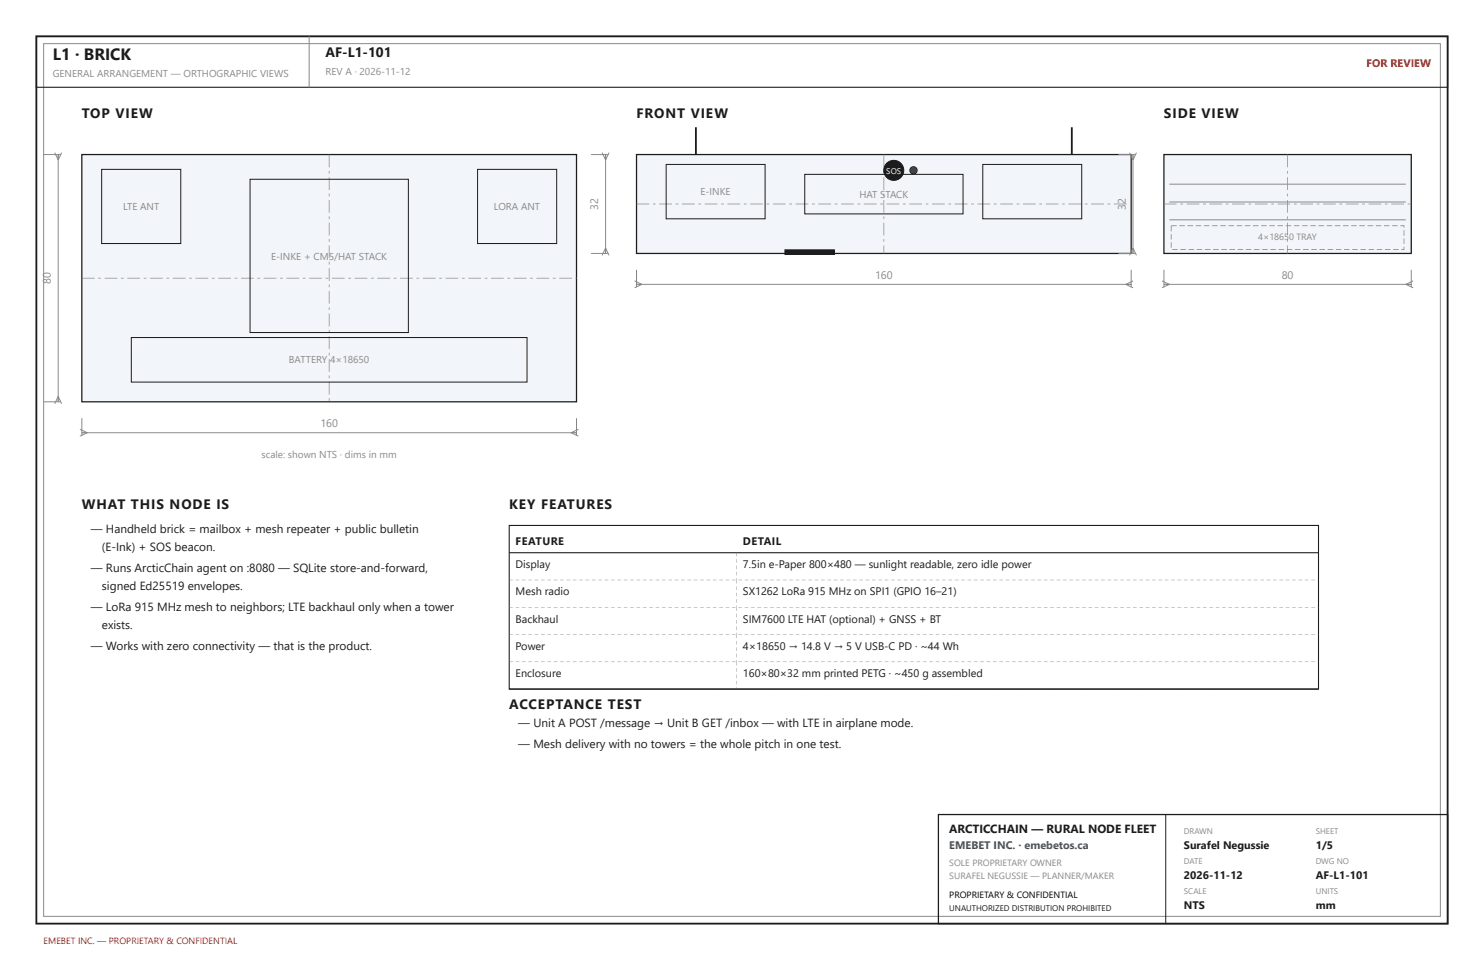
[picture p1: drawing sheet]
<svg xmlns="http://www.w3.org/2000/svg" width="432mm" height="279mm" viewBox="0 0 432 279" stroke-linecap="round" stroke-linejoin="round" font-family="sans-serif">
<path d="M10.6 10.6h410.6v258.2h-410.6z" fill="none" stroke="#1c1c1c" stroke-width=".53"/>
<path d="M12.7 12.7h406.4v254h-406.4zM90 10.6v14.8" fill="none" stroke="#8a8a8a" stroke-width=".29"/>
<path d="M10.6 10.6h410.6v14.8h-410.6z" fill="none" stroke="#1c1c1c" stroke-width=".32"/>
<path d="M23.8 45h143.9v71.9h-143.9z" fill="#f2f5f9"/>
<path d="M23.8 45h143.9v71.9h-143.9z" fill="none" stroke="#1c1c1c" stroke-width=".37"/>
<g fill="#8a8a8a">
<path d="M23.8 80.9h3.7v.2h-3.7zM28.6 80.9h.8v.2h-.8zM30.4 80.9h3.7v.2h-3.7zM35.2 80.9h.8v.2h-.8zM37 80.9h3.7v.2h-3.7zM41.8 80.9h.8v.2h-.8zM43.7 80.9h3.7v.2h-3.7zM48.4 80.9h.8v.2h-.8zM50.3 80.9h3.7v.2h-3.7zM55 80.9h.8v.2h-.8zM56.9 80.9h3.7v.2h-3.7zM61.6 80.9h.8v.2h-.8zM63.5 80.9h3.7v.2h-3.7zM68.3 80.9h.8v.2h-.8zM70.1 80.9h3.7v.2h-3.7zM74.9 80.9h.8v.2h-.8zM76.7 80.9h3.7v.2h-3.7zM81.5 80.9h.8v.2h-.8zM83.3 80.9h3.7v.2h-3.7zM88.1 80.9h.8v.2h-.8zM90 80.9h3.7v.2h-3.7zM94.7 80.9h.8v.2h-.8zM96.6 80.9h3.7v.2h-3.7zM101.3 80.9h.8v.2h-.8zM103.2 80.9h3.7v.2h-3.7zM107.9 80.9h.8v.2h-.8zM109.8 80.9h3.7v.2h-3.7zM114.6 80.9h.8v.2h-.8zM116.4 80.9h3.7v.2h-3.7zM121.2 80.9h.8v.2h-.8zM123 80.9h3.7v.2h-3.7zM127.8 80.9h.8v.2h-.8zM129.6 80.9h3.7v.2h-3.7zM134.4 80.9h.8v.2h-.8zM136.3 80.9h3.7v.2h-3.7zM141 80.9h.8v.2h-.8zM142.9 80.9h3.7v.2h-3.7zM147.6 80.9h.8v.2h-.8zM149.5 80.9h3.7v.2h-3.7zM154.3 80.9h.7v.2h-.7zM156.1 80.9h3.7v.2h-3.7zM160.9 80.9h.8v.2h-.8zM162.7 80.9h3.7v.2h-3.7zM167.5 80.9h.2v.2h-.2z"/>
<path d="M95.7 45h.2v3.7h-.2zM95.7 49.7h.2v.8h-.2zM95.7 51.6h.2v3.7h-.2zM95.7 56.4h.2v.7h-.2zM95.7 58.2h.2v3.7h-.2zM95.7 63h.2v.8h-.2zM95.7 64.8h.2v3.7h-.2zM95.7 69.6h.2v.8h-.2zM95.7 71.4h.2v3.7h-.2zM95.7 76.2h.2v.8h-.2zM95.7 78.1h.2v3.7h-.2zM95.7 82.8h.2v.8h-.2zM95.7 84.7h.2v3.7h-.2zM95.7 89.4h.2v.8h-.2zM95.7 91.3h.2v3.7h-.2zM95.7 96h.2v.8h-.2zM95.7 97.9h.2v3.7h-.2zM95.7 102.7h.2v.8h-.2zM95.7 104.5h.2v3.7h-.2zM95.7 109.3h.2v.8h-.2zM95.7 111.1h.2v3.7h-.2zM95.7 115.9h.2v.8h-.2z"/>
</g>
<path d="M29.6 49.3h23v21.6h-23zM72.8 52.2h46v44.6h-46zM139 49.3h23v21.6h-23zM38.2 98.2h115.2v13h-115.2z" fill="none" stroke="#1c1c1c" stroke-width=".29"/>
<path d="M12.7 45h5M15.9 44.4l1 2.2 1-2.2M16.9 45v71.9M12.7 116.9h5M15.9 117.5l1-2.1 1 2.1M23.3 124.9l2.1 1-2.1 1M23.8 121.7v5M23.8 125.9h143.9M167.7 121.7v5M168.3 124.9l-2.1 1 2.1 1" fill="none" stroke="#8a8a8a" stroke-width=".29"/>
<path d="M185.2 45h143.9v28.8h-143.9z" fill="#f2f5f9"/>
<path d="M185.2 45h143.9v28.8h-143.9z" fill="none" stroke="#1c1c1c" stroke-width=".37"/>
<g fill="#8a8a8a">
<path d="M185.2 59.3h3.7v.2h-3.7zM190 59.3h.8v.2h-.8zM191.8 59.3h3.7v.2h-3.7zM196.6 59.3h.8v.2h-.8zM198.4 59.3h3.7v.2h-3.7zM203.2 59.3h.8v.2h-.8zM205.1 59.3h3.7v.2h-3.7zM209.8 59.3h.8v.2h-.8zM211.7 59.3h3.7v.2h-3.7zM216.4 59.3h.8v.2h-.8zM218.3 59.3h3.7v.2h-3.7zM223 59.3h.8v.2h-.8zM224.9 59.3h3.7v.2h-3.7zM229.7 59.3h.8v.2h-.8zM231.5 59.3h3.7v.2h-3.7zM236.3 59.3h.8v.2h-.8zM238.1 59.3h3.7v.2h-3.7zM242.9 59.3h.8v.2h-.8zM244.7 59.3h3.7v.2h-3.7zM249.5 59.3h.8v.2h-.8zM251.4 59.3h3.7v.2h-3.7zM256.1 59.3h.8v.2h-.8zM258 59.3h3.7v.2h-3.7zM262.7 59.3h.8v.2h-.8zM264.6 59.3h3.7v.2h-3.7zM269.3 59.3h.8v.2h-.8zM271.2 59.3h3.7v.2h-3.7zM276 59.3h.8v.2h-.8zM277.8 59.3h3.7v.2h-3.7zM282.6 59.3h.8v.2h-.8zM284.4 59.3h3.7v.2h-3.7zM289.2 59.3h.8v.2h-.8zM291 59.3h3.7v.2h-3.7zM295.8 59.3h.8v.2h-.8zM297.7 59.3h3.7v.2h-3.7zM302.4 59.3h.8v.2h-.8zM304.3 59.3h3.7v.2h-3.7zM309 59.3h.8v.2h-.8zM310.9 59.3h3.7v.2h-3.7zM315.6 59.3h.8v.2h-.8zM317.5 59.3h3.7v.2h-3.7zM322.3 59.3h.8v.2h-.8zM324.1 59.3h3.7v.2h-3.7zM328.9 59.3h.2v.2h-.2z"/>
<path d="M257.1 45h.2v3.7h-.2zM257.1 49.7h.2v.8h-.2zM257.1 51.6h.2v3.7h-.2zM257.1 56.4h.2v.7h-.2zM257.1 58.2h.2v3.7h-.2zM257.1 63h.2v.8h-.2zM257.1 64.8h.2v3.7h-.2zM257.1 69.6h.2v.8h-.2zM257.1 71.4h.2v2.4h-.2z"/>
</g>
<path d="M193.8 47.9h28.8v15.8h-28.8zM234.2 50.7h46v11.6h-46zM286 47.9h28.7v15.8h-28.7z" fill="none" stroke="#1c1c1c" stroke-width=".29"/>
<circle cx="260.1" cy="49.6" r="2.91" fill="#1c1c1c"/>
<circle cx="260.1" cy="49.6" r="2.91" fill="none" stroke="#1c1c1c" stroke-width=".29"/>
<circle cx="265.8" cy="49.6" r="1.06" fill="#1a4f8a"/>
<circle cx="265.8" cy="49.6" r="1.06" fill="none" stroke="#1c1c1c" stroke-width=".29"/>
<path d="M228.4 72.7h14.4v1.3h-14.4z" fill="#1c1c1c"/>
<path d="M228.4 72.7h14.4v1.3h-14.4z" fill="none" stroke="#1c1c1c" stroke-width=".29"/>
<path d="M202.5 37v8M311.9 37v8" fill="none" stroke="#1c1c1c" stroke-width=".53"/>
<path d="M172 45h5M175.2 44.4l1 2.2 1-2.2M176.2 45v28.8M172 73.8h5M175.2 74.3l1-2.1 1 2.1M185.2 78.5v5.1M329.1 78.5v5.1M184.7 81.8l2.1 1-2.1 1M185.2 82.8h143.9M329.7 81.8l-2.1 1 2.1 1" fill="none" stroke="#8a8a8a" stroke-width=".29"/>
<path d="M338.7 45h71.9v28.8h-71.9z" fill="#f2f5f9"/>
<path d="M338.7 45h71.9v28.8h-71.9z" fill="none" stroke="#1c1c1c" stroke-width=".37"/>
<g fill="#8a8a8a">
<path d="M338.7 59.3h3.7v.2h-3.7zM343.4 59.3h.8v.2h-.8zM345.3 59.3h3.7v.2h-3.7zM350 59.3h.8v.2h-.8zM351.9 59.3h3.7v.2h-3.7zM356.7 59.3h.8v.2h-.8zM358.5 59.3h3.7v.2h-3.7zM363.3 59.3h.8v.2h-.8zM365.1 59.3h3.7v.2h-3.7zM369.9 59.3h.8v.2h-.8zM371.7 59.3h3.7v.2h-3.7zM376.5 59.3h.8v.2h-.8zM378.4 59.3h3.7v.2h-3.7zM383.1 59.3h.8v.2h-.8zM385 59.3h3.7v.2h-3.7zM389.7 59.3h.8v.2h-.8zM391.6 59.3h3.7v.2h-3.7zM396.3 59.3h.8v.2h-.8zM398.2 59.3h3.7v.2h-3.7zM403 59.3h.8v.2h-.8zM404.8 59.3h3.7v.2h-3.7zM409.6 59.3h.8v.2h-.8z"/>
<path d="M374.5 45h.3v3.7h-.3zM374.5 49.7h.3v.8h-.3zM374.5 51.6h.3v3.7h-.3zM374.5 56.4h.3v.7h-.3zM374.5 58.2h.3v3.7h-.3zM374.5 63h.3v.8h-.3zM374.5 64.8h.3v3.7h-.3zM374.5 69.6h.3v.8h-.3zM374.5 71.4h.3v2.4h-.3z"/>
<path d="M343.2 65.6h1.6v.2h-1.6zM345.5 65.6h1.6v.2h-1.6zM347.9 65.6h1.6v.2h-1.6zM350.3 65.6h1.6v.2h-1.6zM352.7 65.6h1.6v.2h-1.6zM355.1 65.6h1.6v.2h-1.6zM357.5 65.6h1.5v.2h-1.5zM359.8 65.6h1.6v.2h-1.6zM362.2 65.6h1.6v.2h-1.6zM364.6 65.6h1.6v.2h-1.6zM367 65.6h1.6v.2h-1.6zM369.4 65.6h1.5v.2h-1.5zM371.7 65.6h1.6v.2h-1.6zM374.1 65.6h1.6v.2h-1.6zM376.5 65.6h1.6v.2h-1.6zM378.9 65.6h1.6v.2h-1.6zM381.3 65.6h1.6v.2h-1.6zM383.6 65.6h1.6v.2h-1.6zM386 65.6h1.6v.2h-1.6zM388.4 65.6h1.6v.2h-1.6zM390.8 65.6h1.6v.2h-1.6zM393.2 65.6h1.6v.2h-1.6zM395.6 65.6h1.5v.2h-1.5zM397.9 65.6h1.6v.2h-1.6zM400.3 65.6h1.6v.2h-1.6zM402.7 65.6h1.6v.2h-1.6zM405.1 65.6h1.6v.2h-1.6zM407.5 65.6h1.1v.6h-.2l.1-.5-1 .1zM408.4 67h.2v1.6h-.2zM408.4 69.4h.2v1.6h-.2zM408.4 71.8h.2v.9h-.9v-.2l.8 .1zM405.4 72.5h1.6v.2h-1.6zM403 72.5h1.6v.2h-1.6zM400.6 72.5h1.6v.2h-1.6zM398.2 72.5h1.6v.2h-1.6zM395.8 72.5h1.6v.2h-1.6zM393.5 72.5h1.5v.2h-1.5zM391.1 72.5h1.6v.2h-1.6zM388.7 72.5h1.6v.2h-1.6zM386.3 72.5h1.6v.2h-1.6zM383.9 72.5h1.6v.2h-1.6zM381.6 72.5h1.5v.2h-1.5zM379.2 72.5h1.6v.2h-1.6zM376.8 72.5h1.6v.2h-1.6zM374.4 72.5h1.6v.2h-1.6zM372 72.5h1.6v.2h-1.6zM369.6 72.5h1.6v.2h-1.6zM367.3 72.5h1.6v.2h-1.6zM364.9 72.5h1.6v.2h-1.6zM362.5 72.5h1.6v.2h-1.6zM360.1 72.5h1.6v.2h-1.6zM357.7 72.5h1.6v.2h-1.6zM355.4 72.5h1.5v.2h-1.5zM353 72.5h1.6v.2h-1.6zM350.6 72.5h1.6v.2h-1.6zM348.2 72.5h1.6v.2h-1.6zM345.8 72.5h1.6v.2h-1.6zM343.5 72.5h1.5v.2h-1.5zM341.1 72.5h1.6v.2h-1.6zM340.7 70.5h.2v1.6h-.2zM340.7 68.1h.2v1.6h-.2zM340.7 65.7h.2v1.6h-.2zM340.8 65.6h1.6v.2h-1.6z"/>
</g>
<g fill="none" stroke="#8a8a8a" stroke-width=".29">
<path d="M325.4 45h5.1M328.7 44.4l1 2.2 1-2.2M329.7 45v28.8M340.3 53.6h68.7M340.3 58.8h68.7M325.4 73.8h5.1M328.7 74.3l1-2.1 1 2.1M338.7 78.5v5.1M340.3 64h68.7M410.6 78.5v5.1M338.1 81.8l2.2 1-2.2 1M338.7 82.8h71.9"/>
<path d="M411.2 81.8l-2.2 1 2.2 1"/>
</g>
<path d="M148.2 152.9h235.4v47.7h-235.4zM148.2 160.9h235.4" fill="none" stroke="#1c1c1c" stroke-width=".32"/>
<g fill="#8a8a8a">
<path d="M214.2 160.9l.2 1zM214.2 162.7l.2 1.1zM214.2 164.6l.2 1zM214.2 166.4l.2 1.1zM214.2 168.3l.2 .5z"/>
<path d="M148.2 168.7l1 .2zM150 168.7l1.1 .2zM151.9 168.7l1 .2zM153.7 168.7l1.1 .2zM155.6 168.7l1 .2zM157.4 168.7l1.1 .2zM159.3 168.7l1 .2zM161.1 168.7l1.1 .2zM163 168.7l1 .2zM164.8 168.7l1.1 .2zM166.7 168.7l1 .2zM168.5 168.7l1.1 .2zM170.4 168.7l1 .2zM172.2 168.7l1.1 .2zM174.1 168.7l1.1 .2zM175.9 168.7l1.1 .2zM177.8 168.7l1.1 .2zM179.7 168.7l1 .2zM181.5 168.7l1.1 .2zM183.4 168.7l1 .2zM185.2 168.7l1.1 .2zM187.1 168.7l1 .2zM188.9 168.7l1.1 .2zM190.8 168.7l1 .2zM192.6 168.7l1.1 .2zM194.5 168.7l1 .2zM196.3 168.7l1.1 .2zM198.2 168.7l1 .2zM200 168.7l1.1 .2zM201.9 168.7l1 .2zM203.7 168.7l1.1 .2zM205.6 168.7l1 .2zM207.4 168.7l1.1 .2zM209.3 168.7l1 .2zM211.1 168.7l1.1 .2zM213 168.7l1 .2zM214.8 168.7l1.1 .2zM216.7 168.7l1.1 .2zM218.5 168.7l1.1 .2zM220.4 168.7l1.1 .2zM222.2 168.7l1.1 .2zM224.1 168.7l1.1 .2zM226 168.7l1 .2zM227.8 168.7l1.1 .2zM229.7 168.7l1 .2zM231.5 168.7l1.1 .2zM233.4 168.7l1 .2zM235.2 168.7l1.1 .2zM237.1 168.7l1 .2zM238.9 168.7l1.1 .2zM240.8 168.7l1 .2zM242.6 168.7l1.1 .2zM244.5 168.7l1 .2zM246.3 168.7l1.1 .2zM248.2 168.7l1 .2zM250 168.7l1.1 .2zM251.9 168.7l1 .2zM253.7 168.7l1.1 .2zM255.6 168.7l1 .2zM257.4 168.7l1.1 .2zM259.3 168.7l1 .2zM261.1 168.7l1.1 .2zM263 168.7l1.1 .2zM264.8 168.7l1.1 .2zM266.7 168.7l1.1 .2zM268.6 168.7l1 .2zM270.4 168.7l1.1 .2zM272.3 168.7l1 .2zM274.1 168.7l1.1 .2zM276 168.7l1 .2zM277.8 168.7l1.1 .2zM279.7 168.7l1 .2zM281.5 168.7l1.1 .2zM283.4 168.7l1 .2zM285.2 168.7l1.1 .2zM287.1 168.7l1 .2zM288.9 168.7l1.1 .2zM290.8 168.7l1 .2zM292.6 168.7l1.1 .2zM294.5 168.7l1 .2zM296.3 168.7l1.1 .2zM298.2 168.7l1 .2zM300 168.7l1.1 .2zM301.9 168.7l1 .2zM303.7 168.7l1.1 .2zM305.6 168.7l1.1 .2zM307.4 168.7l1.1 .2zM309.3 168.7l1.1 .2zM311.1 168.7l1.1 .2zM313 168.7l1.1 .2zM314.9 168.7l1 .2zM316.7 168.7l1.1 .2zM318.6 168.7l1 .2zM320.4 168.7l1.1 .2zM322.3 168.7l1 .2zM324.1 168.7l1.1 .2zM326 168.7l1 .2zM327.8 168.7l1.1 .2zM329.7 168.7l1 .2zM331.5 168.7l1.1 .2zM333.4 168.7l1 .2zM335.2 168.7l1.1 .2zM337.1 168.7l1 .2zM338.9 168.7l1.1 .2zM340.8 168.7l1 .2zM342.6 168.7l1.1 .2zM344.5 168.7l1 .2zM346.3 168.7l1.1 .2zM348.2 168.7l1 .2zM350 168.7l1.1 .2zM351.9 168.7l1.1 .2zM353.7 168.7l1.1 .2zM355.6 168.7l1.1 .2zM357.5 168.7l1 .2zM359.3 168.7l1.1 .2zM361.2 168.7l1 .2zM363 168.7l1.1 .2zM364.9 168.7l1 .2zM366.7 168.7l1.1 .2zM368.6 168.7l1 .2zM370.4 168.7l1.1 .2zM372.3 168.7l1 .2zM374.1 168.7l1.1 .2zM376 168.7l1 .2zM377.8 168.7l1.1 .2zM379.7 168.7l1 .2zM381.5 168.7l1.1 .2zM383.4 168.7l.2 .2z"/>
<path d="M214.2 168.8l.2 1.1zM214.2 170.7l.2 1zM214.2 172.5l.2 1.1zM214.2 174.4l.2 1zM214.2 176.2l.2 .5z"/>
<path d="M148.2 176.7l1 .1zM150 176.7l1.1 .1zM151.9 176.7l1 .1zM153.7 176.7l1.1 .1zM155.6 176.7l1 .1zM157.4 176.7l1.1 .1zM159.3 176.7l1 .1zM161.1 176.7l1.1 .1zM163 176.7l1 .1zM164.8 176.7l1.1 .1zM166.7 176.7l1 .1zM168.5 176.7l1.1 .1zM170.4 176.7l1 .1zM172.2 176.7l1.1 .1zM174.1 176.7l1.1 .1zM175.9 176.7l1.1 .1zM177.8 176.7l1.1 .1zM179.7 176.7l1 .1zM181.5 176.7l1.1 .1zM183.4 176.7l1 .1zM185.2 176.7l1.1 .1zM187.1 176.7l1 .1zM188.9 176.7l1.1 .1zM190.8 176.7l1 .1zM192.6 176.7l1.1 .1zM194.5 176.7l1 .1zM196.3 176.7l1.1 .1zM198.2 176.7l1 .1zM200 176.7l1.1 .1zM201.9 176.7l1 .1zM203.7 176.7l1.1 .1zM205.6 176.7l1 .1zM207.4 176.7l1.1 .1zM209.3 176.7l1 .1zM211.1 176.7l1.1 .1zM213 176.7l1 .1zM214.8 176.7l1.1 .1zM216.7 176.7l1.1 .1zM218.5 176.7l1.1 .1zM220.4 176.7l1.1 .1zM222.2 176.7l1.1 .1zM224.1 176.7l1.1 .1zM226 176.7l1 .1zM227.8 176.7l1.1 .1zM229.7 176.7l1 .1zM231.5 176.7l1.1 .1zM233.4 176.7l1 .1zM235.2 176.7l1.1 .1zM237.1 176.7l1 .1zM238.9 176.7l1.1 .1zM240.8 176.7l1 .1zM242.6 176.7l1.1 .1zM244.5 176.7l1 .1zM246.3 176.7l1.1 .1zM248.2 176.7l1 .1zM250 176.7l1.1 .1zM251.9 176.7l1 .1zM253.7 176.7l1.1 .1zM255.6 176.7l1 .1zM257.4 176.7l1.1 .1zM259.3 176.7l1 .1zM261.1 176.7l1.1 .1zM263 176.7l1.1 .1zM264.8 176.7l1.1 .1zM266.7 176.7l1.1 .1zM268.6 176.7l1 .1zM270.4 176.7l1.1 .1zM272.3 176.7l1 .1zM274.1 176.7l1.1 .1zM276 176.7l1 .1zM277.8 176.7l1.1 .1zM279.7 176.7l1 .1zM281.5 176.7l1.1 .1zM283.4 176.7l1 .1zM285.2 176.7l1.1 .1zM287.1 176.7l1 .1zM288.9 176.7l1.1 .1zM290.8 176.7l1 .1zM292.6 176.7l1.1 .1zM294.5 176.7l1 .1zM296.3 176.7l1.1 .1zM298.2 176.7l1 .1zM300 176.7l1.1 .1zM301.9 176.7l1 .1zM303.7 176.7l1.1 .1zM305.6 176.7l1.1 .1zM307.4 176.7l1.1 .1zM309.3 176.7l1.1 .1zM311.1 176.7l1.1 .1zM313 176.7l1.1 .1zM314.9 176.7l1 .1zM316.7 176.7l1.1 .1zM318.6 176.7l1 .1zM320.4 176.7l1.1 .1zM322.3 176.7l1 .1zM324.1 176.7l1.1 .1zM326 176.7l1 .1zM327.8 176.7l1.1 .1zM329.7 176.7l1 .1zM331.5 176.7l1.1 .1zM333.4 176.7l1 .1zM335.2 176.7l1.1 .1zM337.1 176.7l1 .1zM338.9 176.7l1.1 .1zM340.8 176.7l1 .1zM342.6 176.7l1.1 .1zM344.5 176.7l1 .1zM346.3 176.7l1.1 .1zM348.2 176.7l1 .1zM350 176.7l1.1 .1zM351.9 176.7l1.1 .1zM353.7 176.7l1.1 .1zM355.6 176.7l1.1 .1zM357.5 176.7l1 .1zM359.3 176.7l1.1 .1zM361.2 176.7l1 .1zM363 176.7l1.1 .1zM364.9 176.7l1 .1zM366.7 176.7l1.1 .1zM368.6 176.7l1 .1zM370.4 176.7l1.1 .1zM372.3 176.7l1 .1zM374.1 176.7l1.1 .1zM376 176.7l1 .1zM377.8 176.7l1.1 .1zM379.7 176.7l1 .1zM381.5 176.7l1.1 .1zM383.4 176.7l.2 .1z"/>
<path d="M214.2 176.7l.2 1.1zM214.2 178.6l.2 1.1zM214.2 180.4l.2 1.1zM214.2 182.3l.2 1.1zM214.2 184.1l.2 .6z"/>
<path d="M148.2 184.6l1 .1zM150 184.6l1.1 .1zM151.9 184.6l1 .1zM153.7 184.6l1.1 .1zM155.6 184.6l1 .1zM157.4 184.6l1.1 .1zM159.3 184.6l1 .1zM161.1 184.6l1.1 .1zM163 184.6l1 .1zM164.8 184.6l1.1 .1zM166.7 184.6l1 .1zM168.5 184.6l1.1 .1zM170.4 184.6l1 .1zM172.2 184.6l1.1 .1zM174.1 184.6l1.1 .1zM175.9 184.6l1.1 .1zM177.8 184.6l1.1 .1zM179.7 184.6l1 .1zM181.5 184.6l1.1 .1zM183.4 184.6l1 .1zM185.2 184.6l1.1 .1zM187.1 184.6l1 .1zM188.9 184.6l1.1 .1zM190.8 184.6l1 .1zM192.6 184.6l1.1 .1zM194.5 184.6l1 .1zM196.3 184.6l1.1 .1zM198.2 184.6l1 .1zM200 184.6l1.1 .1zM201.9 184.6l1 .1zM203.7 184.6l1.1 .1zM205.6 184.6l1 .1zM207.4 184.6l1.1 .1zM209.3 184.6l1 .1zM211.1 184.6l1.1 .1zM213 184.6l1 .1zM214.8 184.6l1.1 .1zM216.7 184.6l1.1 .1zM218.5 184.6l1.1 .1zM220.4 184.6l1.1 .1zM222.2 184.6l1.1 .1zM224.1 184.6l1.1 .1zM226 184.6l1 .1zM227.8 184.6l1.1 .1zM229.7 184.6l1 .1zM231.5 184.6l1.1 .1zM233.4 184.6l1 .1zM235.2 184.6l1.1 .1zM237.1 184.6l1 .1zM238.9 184.6l1.1 .1zM240.8 184.6l1 .1zM242.6 184.6l1.1 .1zM244.5 184.6l1 .1zM246.3 184.6l1.1 .1zM248.2 184.6l1 .1zM250 184.6l1.1 .1zM251.9 184.6l1 .1zM253.7 184.6l1.1 .1zM255.6 184.6l1 .1zM257.4 184.6l1.1 .1zM259.3 184.6l1 .1zM261.1 184.6l1.1 .1zM263 184.6l1.1 .1zM264.8 184.6l1.1 .1zM266.7 184.6l1.1 .1zM268.6 184.6l1 .1zM270.4 184.6l1.1 .1zM272.3 184.6l1 .1zM274.1 184.6l1.1 .1zM276 184.6l1 .1zM277.8 184.6l1.1 .1zM279.7 184.6l1 .1zM281.5 184.6l1.1 .1zM283.4 184.6l1 .1zM285.2 184.6l1.1 .1zM287.1 184.6l1 .1zM288.9 184.6l1.1 .1zM290.8 184.6l1 .1zM292.6 184.6l1.1 .1zM294.5 184.6l1 .1zM296.3 184.6l1.1 .1zM298.2 184.6l1 .1zM300 184.6l1.1 .1zM301.9 184.6l1 .1zM303.7 184.6l1.1 .1zM305.6 184.6l1.1 .1zM307.4 184.6l1.1 .1zM309.3 184.6l1.1 .1zM311.1 184.6l1.1 .1zM313 184.6l1.1 .1zM314.9 184.6l1 .1zM316.7 184.6l1.1 .1zM318.6 184.6l1 .1zM320.4 184.6l1.1 .1zM322.3 184.6l1 .1zM324.1 184.6l1.1 .1zM326 184.6l1 .1zM327.8 184.6l1.1 .1zM329.7 184.6l1 .1zM331.5 184.6l1.1 .1zM333.4 184.6l1 .1zM335.2 184.6l1.1 .1zM337.1 184.6l1 .1zM338.9 184.6l1.1 .1zM340.8 184.6l1 .1zM342.6 184.6l1.1 .1zM344.5 184.6l1 .1zM346.3 184.6l1.1 .1zM348.2 184.6l1 .1zM350 184.6l1.1 .1zM351.9 184.6l1.1 .1zM353.7 184.6l1.1 .1zM355.6 184.6l1.1 .1zM357.5 184.6l1 .1zM359.3 184.6l1.1 .1zM361.2 184.6l1 .1zM363 184.6l1.1 .1zM364.9 184.6l1 .1zM366.7 184.6l1.1 .1zM368.6 184.6l1 .1zM370.4 184.6l1.1 .1zM372.3 184.6l1 .1zM374.1 184.6l1.1 .1zM376 184.6l1 .1zM377.8 184.6l1.1 .1zM379.7 184.6l1 .1zM381.5 184.6l1.1 .1zM383.4 184.6l.2 .1z"/>
<path d="M214.2 184.7l.2 1zM214.2 186.5l.2 1.1zM214.2 188.4l.2 1zM214.2 190.2l.2 1.1zM214.2 192.1l.2 .5z"/>
<path d="M148.2 192.6l1 .1zM150 192.6l1.1 .1zM151.9 192.6l1 .1zM153.7 192.6l1.1 .1zM155.6 192.6l1 .1zM157.4 192.6l1.1 .1zM159.3 192.6l1 .1zM161.1 192.6l1.1 .1zM163 192.6l1 .1zM164.8 192.6l1.1 .1zM166.7 192.6l1 .1zM168.5 192.6l1.1 .1zM170.4 192.6l1 .1zM172.2 192.6l1.1 .1zM174.1 192.6l1.1 .1zM175.9 192.6l1.1 .1zM177.8 192.6l1.1 .1zM179.7 192.6l1 .1zM181.5 192.6l1.1 .1zM183.4 192.6l1 .1zM185.2 192.6l1.1 .1zM187.1 192.6l1 .1zM188.9 192.6l1.1 .1zM190.8 192.6l1 .1zM192.6 192.6l1.1 .1zM194.5 192.6l1 .1zM196.3 192.6l1.1 .1zM198.2 192.6l1 .1zM200 192.6l1.1 .1zM201.9 192.6l1 .1zM203.7 192.6l1.1 .1zM205.6 192.6l1 .1zM207.4 192.6l1.1 .1zM209.3 192.6l1 .1zM211.1 192.6l1.1 .1zM213 192.6l1 .1zM214.8 192.6l1.1 .1zM216.7 192.6l1.1 .1zM218.5 192.6l1.1 .1zM220.4 192.6l1.1 .1zM222.2 192.6l1.1 .1zM224.1 192.6l1.1 .1zM226 192.6l1 .1zM227.8 192.6l1.1 .1zM229.7 192.6l1 .1zM231.5 192.6l1.1 .1zM233.4 192.6l1 .1zM235.2 192.6l1.1 .1zM237.1 192.6l1 .1zM238.9 192.6l1.1 .1zM240.8 192.6l1 .1zM242.6 192.6l1.1 .1zM244.5 192.6l1 .1zM246.3 192.6l1.1 .1zM248.2 192.6l1 .1zM250 192.6l1.1 .1zM251.9 192.6l1 .1zM253.7 192.6l1.1 .1zM255.6 192.6l1 .1zM257.4 192.6l1.1 .1zM259.3 192.6l1 .1zM261.1 192.6l1.1 .1zM263 192.6l1.1 .1zM264.8 192.6l1.1 .1zM266.7 192.6l1.1 .1zM268.6 192.6l1 .1zM270.4 192.6l1.1 .1zM272.3 192.6l1 .1zM274.1 192.6l1.1 .1zM276 192.6l1 .1zM277.8 192.6l1.1 .1zM279.7 192.6l1 .1zM281.5 192.6l1.1 .1zM283.4 192.6l1 .1zM285.2 192.6l1.1 .1zM287.1 192.6l1 .1zM288.9 192.6l1.1 .1zM290.8 192.6l1 .1zM292.6 192.6l1.1 .1zM294.5 192.6l1 .1zM296.3 192.6l1.1 .1zM298.2 192.6l1 .1zM300 192.6l1.1 .1zM301.9 192.6l1 .1zM303.7 192.6l1.1 .1zM305.6 192.6l1.1 .1zM307.4 192.6l1.1 .1zM309.3 192.6l1.1 .1zM311.1 192.6l1.1 .1zM313 192.6l1.1 .1zM314.9 192.6l1 .1zM316.7 192.6l1.1 .1zM318.6 192.6l1 .1zM320.4 192.6l1.1 .1zM322.3 192.6l1 .1zM324.1 192.6l1.1 .1zM326 192.6l1 .1zM327.8 192.6l1.1 .1zM329.7 192.6l1 .1zM331.5 192.6l1.1 .1zM333.4 192.6l1 .1zM335.2 192.6l1.1 .1zM337.1 192.6l1 .1zM338.9 192.6l1.1 .1zM340.8 192.6l1 .1zM342.6 192.6l1.1 .1zM344.5 192.6l1 .1zM346.3 192.6l1.1 .1zM348.2 192.6l1 .1zM350 192.6l1.1 .1zM351.9 192.6l1.1 .1zM353.7 192.6l1.1 .1zM355.6 192.6l1.1 .1zM357.5 192.6l1 .1zM359.3 192.6l1.1 .1zM361.2 192.6l1 .1zM363 192.6l1.1 .1zM364.9 192.6l1 .1zM366.7 192.6l1.1 .1zM368.6 192.6l1 .1zM370.4 192.6l1.1 .1zM372.3 192.6l1 .1zM374.1 192.6l1.1 .1zM376 192.6l1 .1zM377.8 192.6l1.1 .1zM379.7 192.6l1 .1zM381.5 192.6l1.1 .1zM383.4 192.6l.2 .1z"/>
<path d="M214.2 192.6l.2 1.1zM214.2 194.5l.2 1zM214.2 196.3l.2 1.1zM214.2 198.2l.2 1zM214.2 200l.2 .6z"/>
<path d="M148.2 200.5l1 .1zM150 200.5l1.1 .1zM151.9 200.5l1 .1zM153.7 200.5l1.1 .1zM155.6 200.5l1 .1zM157.4 200.5l1.1 .1zM159.3 200.5l1 .1zM161.1 200.5l1.1 .1zM163 200.5l1 .1zM164.8 200.5l1.1 .1zM166.7 200.5l1 .1zM168.5 200.5l1.1 .1zM170.4 200.5l1 .1zM172.2 200.5l1.1 .1zM174.1 200.5l1.1 .1zM175.9 200.5l1.1 .1zM177.8 200.5l1.1 .1zM179.7 200.5l1 .1zM181.5 200.5l1.1 .1zM183.4 200.5l1 .1zM185.2 200.5l1.1 .1zM187.1 200.5l1 .1zM188.9 200.5l1.1 .1zM190.8 200.5l1 .1zM192.6 200.5l1.1 .1zM194.5 200.5l1 .1zM196.3 200.5l1.1 .1zM198.2 200.5l1 .1zM200 200.5l1.1 .1zM201.9 200.5l1 .1zM203.7 200.5l1.1 .1zM205.6 200.5l1 .1zM207.4 200.5l1.1 .1zM209.3 200.5l1 .1zM211.1 200.5l1.1 .1zM213 200.5l1 .1zM214.8 200.5l1.1 .1zM216.7 200.5l1.1 .1zM218.5 200.5l1.1 .1zM220.4 200.5l1.1 .1zM222.2 200.5l1.1 .1zM224.1 200.5l1.1 .1zM226 200.5l1 .1zM227.8 200.5l1.1 .1zM229.7 200.5l1 .1zM231.5 200.5l1.1 .1zM233.4 200.5l1 .1zM235.2 200.5l1.1 .1zM237.1 200.5l1 .1zM238.9 200.5l1.1 .1zM240.8 200.5l1 .1zM242.6 200.5l1.1 .1zM244.5 200.5l1 .1zM246.3 200.5l1.1 .1zM248.2 200.5l1 .1zM250 200.5l1.1 .1zM251.9 200.5l1 .1zM253.7 200.5l1.1 .1zM255.6 200.5l1 .1zM257.4 200.5l1.1 .1zM259.3 200.5l1 .1zM261.1 200.5l1.1 .1zM263 200.5l1.1 .1zM264.8 200.5l1.1 .1zM266.7 200.5l1.1 .1zM268.6 200.5l1 .1zM270.4 200.5l1.1 .1zM272.3 200.5l1 .1zM274.1 200.5l1.1 .1zM276 200.5l1 .1zM277.8 200.5l1.1 .1zM279.7 200.5l1 .1zM281.5 200.5l1.1 .1zM283.4 200.5l1 .1zM285.2 200.5l1.1 .1zM287.1 200.5l1 .1zM288.9 200.5l1.1 .1zM290.8 200.5l1 .1zM292.6 200.5l1.1 .1zM294.5 200.5l1 .1zM296.3 200.5l1.1 .1zM298.2 200.5l1 .1zM300 200.5l1.1 .1zM301.9 200.5l1 .1zM303.7 200.5l1.1 .1zM305.6 200.5l1.1 .1zM307.4 200.5l1.1 .1zM309.3 200.5l1.1 .1zM311.1 200.5l1.1 .1zM313 200.5l1.1 .1zM314.9 200.5l1 .1zM316.7 200.5l1.1 .1zM318.6 200.5l1 .1zM320.4 200.5l1.1 .1zM322.3 200.5l1 .1zM324.1 200.5l1.1 .1zM326 200.5l1 .1zM327.8 200.5l1.1 .1zM329.7 200.5l1 .1zM331.5 200.5l1.1 .1zM333.4 200.5l1 .1zM335.2 200.5l1.1 .1zM337.1 200.5l1 .1zM338.9 200.5l1.1 .1zM340.8 200.5l1 .1zM342.6 200.5l1.1 .1zM344.5 200.5l1 .1zM346.3 200.5l1.1 .1zM348.2 200.5l1 .1zM350 200.5l1.1 .1zM351.9 200.5l1.1 .1zM353.7 200.5l1.1 .1zM355.6 200.5l1.1 .1zM357.5 200.5l1 .1zM359.3 200.5l1.1 .1zM361.2 200.5l1 .1zM363 200.5l1.1 .1zM364.9 200.5l1 .1zM366.7 200.5l1.1 .1zM368.6 200.5l1 .1zM370.4 200.5l1.1 .1zM372.3 200.5l1 .1zM374.1 200.5l1.1 .1zM376 200.5l1 .1zM377.8 200.5l1.1 .1zM379.7 200.5l1 .1zM381.5 200.5l1.1 .1zM383.4 200.5l.2 .1z"/>
</g>
<path d="M148.2 200.6h235.4" fill="none" stroke="#1c1c1c" stroke-width=".32"/>
<path d="M273 237.1h148.2v31.7h-148.2z" fill="none" stroke="#1c1c1c" stroke-width=".37"/>
<path d="M339.2 237.1v31.7" fill="none" stroke="#1c1c1c" stroke-width=".29"/>
<text font-size="4.8" fill="#1c1c1c" x="15.3" y="17.5">L1 · BRICK</text>
<g font-size="4" fill="#1c1c1c">
<text x="94.7" y="16.7">AF-L1-101</text>
<text x="23.8" y="34.4">TOP VIEW</text>
<text x="185.2" y="34.4">FRONT VIEW</text>
<text x="338.7" y="34.4">SIDE VIEW</text>
<text x="23.8" y="148.2">WHAT THIS NODE IS</text>
<text x="148.2" y="148.2">KEY FEATURES</text>
<text x="148.2" y="206.4">ACCEPTANCE TEST</text>
</g>
<g font-size="3.4" fill="#1c1c1c">
<text x="26.5" y="155">— Handheld brick = mailbox + mesh repeater + public bulletin</text>
<text x="29.6" y="160.3">(E-Ink) + SOS beacon.</text>
<text x="26.5" y="166.4">— Runs ArcticChain agent on :8080 — SQLite store-and-forward,</text>
<text x="29.6" y="171.7">signed Ed25519 envelopes.</text>
<text x="26.5" y="177.8">— LoRa 915 MHz mesh to neighbors; LTE backhaul only when a tower</text>
<text x="29.6" y="183.1">exists.</text>
<text x="26.5" y="189.2">— Works with zero connectivity — that is the product.</text>
<text x="150.8" y="211.7">— Unit A POST /message → Unit B GET /inbox — with LTE in airplane mode.</text>
<text x="150.8" y="217.8">— Mesh delivery with no towers = the whole pitch in one test.</text>
<text x="276.2" y="242.4">ARCTICCHAIN — RURAL NODE FLEET</text>
</g>
<text font-size="3.2" fill="#b3261e" x="397.6" y="19.6">FOR REVIEW</text>
<g font-size="3.2" fill="#8a8a8a">
<text x="174.1" y="61.1" transform="rotate(-90 174.1 61.1)">32</text>
<text x="327.6" y="61.1" transform="rotate(-90 327.6 61.1)">32</text>
<text x="14.8" y="82.7" transform="rotate(-90 14.8 82.7)">80</text>
<text x="254.6" y="81.2">160</text>
<text x="372.9" y="81.2">80</text>
<text x="93.2" y="124.4">160</text>
</g>
<g font-size="3.2" fill="#1c1c1c">
<text x="150" y="158.8">FEATURE</text>
<text x="216.2" y="158.8">DETAIL</text>
<text x="150" y="165.4">Display</text>
<text x="216.2" y="165.4">7.5in e-Paper 800×480 — sunlight readable, zero idle power</text>
<text x="150" y="173.3">Mesh radio</text>
<text x="216.2" y="173.3">SX1262 LoRa 915 MHz on SPI1 (GPIO 16–21)</text>
<text x="150" y="181.2">Backhaul</text>
<text x="216.2" y="181.2">SIM7600 LTE HAT (optional) + GNSS + BT</text>
<text x="150" y="189.2">Power</text>
<text x="216.2" y="189.2">4×18650 → 14.8 V → 5 V USB-C PD · ~44 Wh</text>
<text x="150" y="197.1">Enclosure</text>
<text x="216.2" y="197.1">160×80×32 mm printed PETG · ~450 g assembled</text>
<text x="344.5" y="247.1">Surafel Negussie</text>
<text x="382.9" y="247.1">1/5</text>
<text x="344.5" y="255.9">2026-11-12</text>
<text x="382.9" y="255.9">AF-L1-101</text>
<text x="344.5" y="264.6">NTS</text>
<text x="382.9" y="264.6">mm</text>
</g>
<text font-size="3.2" fill="#1a4f8a" x="276.2" y="247.1">EMEBET INC. · emebetos.ca</text>
<g font-size="2.9" fill="#8a8a8a">
<text x="15.3" y="22.5">GENERAL ARRANGEMENT — ORTHOGRAPHIC VIEWS</text>
<text x="94.7" y="22">REV A · 2026-11-12</text>
<text x="203.8" y="56.8">E-INKE</text>
<text x="250.1" y="57.5">HAT STACK</text>
<text x="35.8" y="61.1">LTE ANT</text>
<text x="143.7" y="61.1">LORA ANT</text>
<text x="78.9" y="75.5">E-INKE + CM5/HAT STACK</text>
<text x="84.1" y="105.8">BATTERY 4×18650</text>
<text x="76.1" y="133.3">scale: shown NTS · dims in mm</text>
</g>
<g font-size="2.6" fill="#8a8a8a">
<text x="366.1" y="69.7">4×18650 TRAY</text>
<text x="276.2" y="252.1">SOLE PROPRIETARY OWNER</text>
<text x="276.2" y="255.9">SURAFEL NEGUSSIE — PLANNER/MAKER</text>
</g>
<text font-size="2.6" x="276.2" y="261.4">PROPRIETARY &amp; CONFIDENTIAL</text>
<text font-size="2.6" fill="#b3261e" x="12.7" y="274.6">EMEBET INC. — PROPRIETARY &amp; CONFIDENTIAL</text>
<text font-size="2.4" fill="#fff" x="257.9" y="50.6">SOS</text>
<g font-size="2.4" fill="#8a8a8a">
<text x="344.5" y="242.6">DRAWN</text>
<text x="382.9" y="242.6">SHEET</text>
<text x="344.5" y="251.4">DATE</text>
<text x="382.9" y="251.4">DWG NO</text>
<text x="344.5" y="260.1">SCALE</text>
<text x="382.9" y="260.1">UNITS</text>
</g>
<text font-size="2.4" fill="#1c1c1c" x="276.2" y="265.1">UNAUTHORIZED DISTRIBUTION PROHIBITED</text>
</svg>
